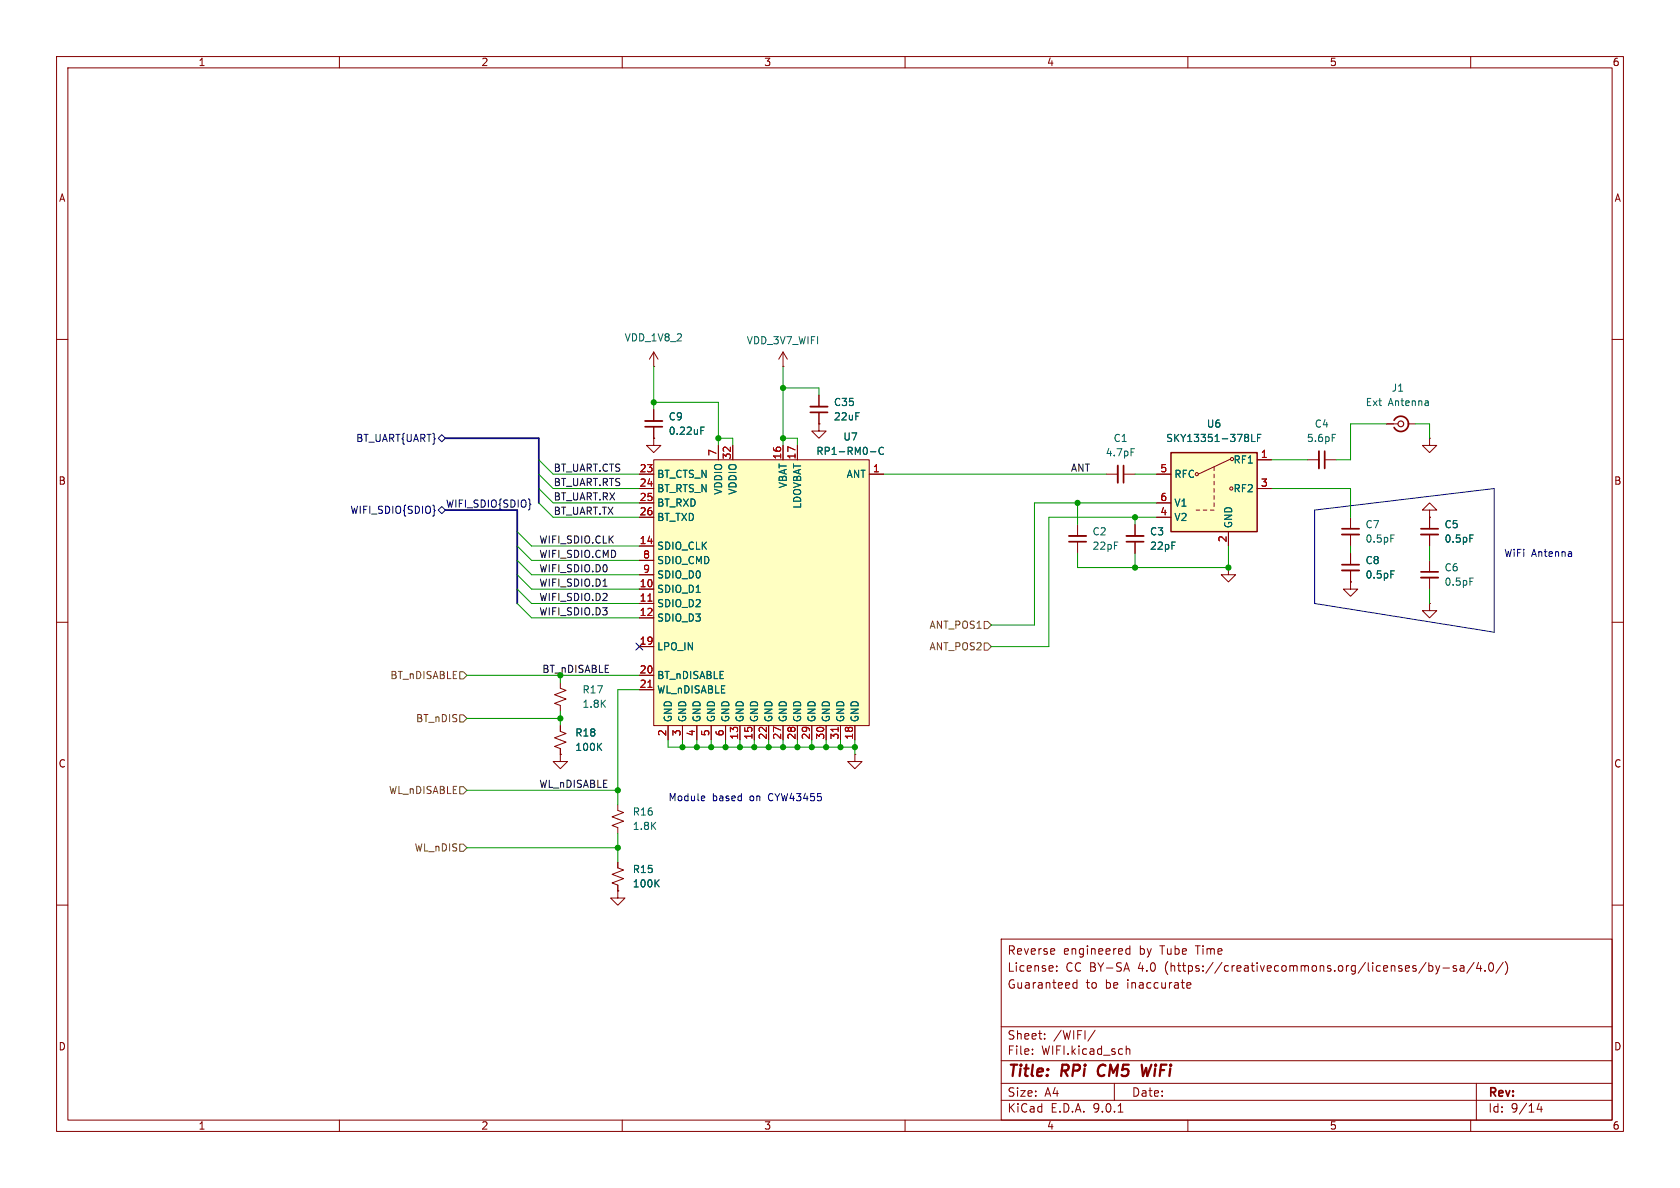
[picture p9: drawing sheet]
<svg xmlns="http://www.w3.org/2000/svg" width="297mm" height="210mm" viewBox="0 0 297 210" stroke-linecap="round" stroke-linejoin="round" font-family="sans-serif">
<g fill="none" stroke="#840000" stroke-width=".18">
<path d="M10 10h277v190h-277zM12 12h273v186h-273zM60 10v2M110 10v2M160 10v2M210 10v2M260 10v2M10 60h2M285 60h2M10 110h2M285 110h2M10 160h2"/>
<path d="M177 166h108v32h-108zM186.4 167.8l.1 .3-.8 .1M186.8 171.6v.1M186.8 170.8v.1M190.4 173.2v1.5M190.4 173.8l-.4-.1-.3 .3v.4l.1 .2h.6M199.2 170.2l.5 1.5M199.7 167.2v1.5M199.7 167.8l-.4-.1-.3 .3v.4l.2 .2h.5M209.8 174.2l.7-.1v-.3l-.5-.1-.2 .2 .1 .7h.6M252.6 170.2v1.5M252.6 170.8l.4-.1 .3 .3v.4l-.1 .2h-.6"/>
<path d="M253.8 170.7l.4 1M254.2 171.7l-.2 .4-.2 .1M254.5 170.7l-.3 1M255.1 171.1h1.1M257.5 170.8l-.4-.1-.2 .2 .1 .2 .5 .2v.3h-.6M258.2 170.8h.5l.1 .9M258.8 171.1h-.5a.29 .29 0 0 0-.2 .3 .29 .29 0 0 0 .2 .3l.5-.1M260.6 170.1l-1.3 2M261.4 170.1l-.4 1.1h1M261.7 170.7v1M262.5 171.6v.1M263.3 170.3l.2-.1a.81 .81 0 0 1 .6 .6 .81 .81 0 0 1-.3 .8l-.1 .1a.81 .81 0 0 1-.4-1.4z"/>
<path d="M265.7 170.1l-1.2 2M266.1 170a1.72 1.72 0 0 1 0 2.3M285 160h2M60 198v2M110 198v2M160 198v2M177 194.5h108M177 191.5h108M177 187.5h108M177 181.5h108M182.5 186.3v.1M182.5 185.5v.1"/>
<path d="M184.7 183.6v.1M184.7 182.8v.1M193.6 182.1l-1.3 2M197 191.5v3M197.7 196.6h.8M199.1 184.9v1.5M199.1 185.5l.2-.1 .4 .1v.9M210 198v2M260 198v2M261 191.5v6.5M272.1 195l-.4 1.1h1M272.5 195.6v1"/>
</g>
<path d="M194.4 188.5a1.27 1.27 0 0 0 0 1.6M201.8 188.2l.3 2 .5-1.4 .2 1.4 .8-2" fill="none" stroke="#840000" stroke-width=".4"/>
<path d="M207 80h15.2v14h-15.2z" fill="#ffffc2"/>
<g fill="none" stroke="#840000" stroke-width=".18">
<path d="M144.8 69.9v2M144.8 72.9v2M245.1 74.9h2M248.9 74.9h1.3M252.7 77.5v1.2h1.3l-1.3 1.3-1.2-1.3h1.2M252.7 77.5h.1M190.5 92.7v2M190.5 95.8v2M195.6 83.8h2M198.6 83.8h2.1M200.7 92.7v2M200.7 95.8v2"/>
<path d="M204.5 83.8h2.5M204.5 88.9h2.5M204.5 91.4h2.5M211.5 90.2h.6M212.7 90.2h.7M214 90.2h.6M214.6 82.6v.6M214.6 83.8v.7M214.6 85.1v.6M214.6 86.4v.6M214.6 87.6v.7M214.6 88.9v.6"/>
<path d="M217.2 94v2.5M217.6 81.2l-5.8 2.6M222.2 81.3h2.6M222.2 86.4h2.6M231.1 81.3h2.1M234.2 81.3h2M238.8 91.4v2.1M238.8 94.5v2M238.8 97.8v2M252.7 90.2h1.3l-1.3-1.3-1.2 1.3h1.2v1.2M252.7 91.4h.1M252.7 91.4v2.1"/>
<path d="M252.7 94.5v2M217.2 100.3v1.3h1.2l-1.2 1.3-1.3-1.3h1.3M217.2 100.3h.1M238.8 102.9v1.2h1.2l-1.2 1.3-1.3-1.3h1.3M238.8 102.9h.1M238.8 100.8v2.1M99.1 133.4v1.2h1.2l-1.2 1.3-1.3-1.3h1.3M99.1 133.4h.1M99.1 128.3v1l1 .4-2.1 .7 2.1 .8-2.1 .8 1.1 .3v1.1M99.1 120.7v1l1 .3-2.1 .8 2.1 .8-2.1 .7 1.1 .4v1M151.1 133.4v1.2h1.3l-1.3 1.3-1.2-1.3h1.2M151.1 133.4h.1"/>
<path d="M109.2 152.4v1l1 .4-2 .8 2 .7-2 .8 1 .4v1M109.2 157.5v1.3h1.3l-1.3 1.2-1.3-1.2h1.3M109.2 157.5h.1M109.2 142.2v1.1l1 .3-2 .8 2 .8-2 .7 1 .4v1"/>
<circle cx="211.6" cy="83.8" r=".28"/>
<circle cx="217.7" cy="86.4" r=".28"/>
</g>
<path d="M207 80h15.2v14h-15.2z" fill="none" stroke="#840000" stroke-width=".25"/>
<g fill="none" stroke="#006464" stroke-width=".18">
<path d="M200 79.3h.6M220.7 76.9v.3M220.7 77.4v.5M221.3 76.8v1.2h.6M222.3 77.4h.4M222.9 76.8h-.6v1.2M235.5 76.8h.6M245.9 94.6h.6M259.9 94.6h.6M245.9 100.9h.6M105.8 131.9l.6 .8M106.4 131.4l-.8 .7"/>
<path d="M116 156.1l.5 .7M116.5 155.5l-.7 .7"/>
</g>
<path d="M143.3 72.9h3M234.2 79.8v3M246.5 74.3a1.35 1.35 0 0 1 2-.4 1.35 1.35 0 0 1 0 2.1 1.35 1.35 0 0 1-2-.4M189 95.8h3M198.6 82.3v3M199.1 95.8h3.1M237.2 93.5h3.1M237.2 99.8h3.1M251.2 93.5h3.1" fill="none" stroke="#840000" stroke-width=".3"/>
<path d="M143.3 71.9h3M233.2 79.8v3M189 94.7h3M197.6 82.3v3M199.1 94.7h3.1M237.2 94.5h3.1M251.2 94.5h3.1M237.2 100.8h3.1" fill="none" stroke="#840000" stroke-width=".33"/>
<circle cx="247.7" cy="74.9" r=".51" fill="none" stroke="#840000" stroke-width=".2"/>
<path d="M115.6 81.3h38.1v47h-38.1z" fill="#ffffc2"/>
<g fill="none" stroke="#840000" stroke-width=".18">
<path d="M115.6 77.5v1.2h1.2l-1.2 1.3-1.3-1.3h1.3M115.6 77.5h.1M115.6 64.8h.1M115.6 62.2v2.6M115.6 72.4v2M115.6 75.4v2.1M115.6 62.2l-.8 1.3M115.6 62.2l.7 1.3M127 78.7v2.6M129.5 78.7v2.6M138.4 64.8h.1M138.4 62.2v2.6"/>
<path d="M138.4 78.7v2.6M138.4 62.2l-.7 1.3M138.4 62.2l.8 1.3M141 78.7v2.6M144.8 74.9v1.3h1.2l-1.2 1.3-1.3-1.3h1.3M144.8 74.9h.1M144.8 69.9v2M144.8 72.9v2M113 83.8h2.6M113 86.4h2.6M113 88.9h2.6M113 91.4h2.6"/>
<path d="M113 96.5h2.6M113 99.1h2.6M115.6 81.3h38.1v47h-38.1zM153.7 83.8h2.5M200.7 92.7v2M200.7 95.8v2M204.5 83.8h2.5M204.5 88.9h2.5M204.5 91.4h2.5M217.2 94v2.5M222.2 86.4h2.6M222.2 81.3h2.6"/>
<path d="M238.8 97.8v2M252.7 91.4h.1M252.7 91.4v2.1M252.7 94.5v2M252.7 99.1v2M113 101.6h2.6M113 104.1h2.6M113 106.7h2.6M113 109.2h2.6M113 114.3h2.6M113 119.4h2.6M238.8 102.9h.1"/>
<path d="M238.8 100.8v2.1M252.7 106.7v1.3h1.3l-1.3 1.2-1.2-1.2h1.2M252.7 106.7h.1M252.7 102.1v2M99.1 133.4h.1M99.1 128.3v1M99.1 132.3v1.1M113 121.9h2.6M118.1 128.3v2.5M120.6 128.3v2.5M123.2 128.3v2.5M125.7 128.3v2.5"/>
<path d="M128.3 128.3v2.5M130.8 128.3v2.5M133.3 128.3v2.5M135.9 128.3v2.5M138.4 128.3v2.5M141 128.3v2.5M143.5 128.3v2.5M146 128.3v2.5M148.6 128.3v2.5M151.1 128.3v2.5M109.2 157.5h.1M109.2 152.4v1"/>
<path d="M109.2 156.5v1"/>
</g>
<path d="M114.5 106.3h.8M114.5 121.5h.8M148.2 128.6v.7" fill="none" stroke="#a90000" stroke-width=".18"/>
<g fill="none" stroke="#006464" stroke-width=".18">
<path d="M123.9 76.1h.4M123.9 75.5h.6M153.9 79.9h.9M156.2 79.2a.6 .6 0 0 0-.9 .4 .6 .6 0 0 0 .6 .7l.3-.1M220.7 76.9v.3M220.7 77.4v.5M221.3 76.8v1.2h.6M222.3 77.4h.4M222.9 76.8h-.6v1.2M259.9 94.6h.6M245.9 100.9h.6M259.9 102.2h.6"/>
<path d="M105.8 131.9l.6 .8M106.4 131.4l-.8 .7M116 156.1l.5 .7M116.5 155.5l-.7 .7"/>
</g>
<path d="M114 75.4h3.1M251.2 101.1h3.1" fill="none" stroke="#840000" stroke-width=".3"/>
<path d="M114 74.4h3.1M251.2 102.1h3.1" fill="none" stroke="#840000" stroke-width=".33"/>
<path d="M81.3 118.7h.6l.6 .7-.6 .6h-.6zM174 109.9h.6l.7 .6-.7 .6h-.6zM174 113.7h.6l.7 .6-.7 .6h-.6zM81.3 139.1h.6l.6 .6-.6 .6h-.6zM81.3 126.4h.6l.6 .6-.6 .6h-.6zM81.3 149.2h.6l.6 .7-.6 .6h-.6z" fill="none" stroke="#725600" stroke-width=".18"/>
<path d="M77.5 77.5l.6-.7 .6 .7-.6 .6zM76.8 90.2l.1 .1h-.1M77.5 90.2l.6-.7 .6 .7-.6 .6zM93.7 89.1l.1 .1h-.1M112.4 113.7l1.2 1.2M113.6 113.7l-1.2 1.2" fill="none" stroke="#000084" stroke-width=".18"/>
<path d="M106.6 103.6h.7" fill="none" stroke="#0f0f0f" stroke-width=".18"/>
<path d="M232.4 90.2l31.8-3.8v25.4l-31.8-5.1zM124.4 140.7l.2 .3-.6 .1M124.5 141.5l-.1 .1" fill="none" stroke="#0000c2" stroke-width=".18"/>
<path d="M78.7 77.5h16.5v11.4M78.7 90.2h12.7v16.5" fill="none" stroke="#000084" stroke-width=".3"/>
<g fill="none" stroke="#009600" stroke-width=".18">
<path d="M115.6 71.1h11.4v7.6M115.6 64.8v7.6M127 77.5h2.5v1.2M138.4 64.8v13.9M138.4 77.5h2.6v1.2M138.4 68.6h6.4v1.3M245.1 74.9h-6.3v6.4h-2.6M250.2 74.9h2.5v2.6M91.4 94l2.6 2.5h19M91.4 96.5l2.6 2.6h19M91.4 99.1l2.6 2.5h19M95.2 81.3l2.6 2.5h15.2"/>
<path d="M95.2 88.9l2.6 2.5h15.2M95.2 86.4l2.6 2.5h15.2M95.2 83.8l2.6 2.6h15.2M156.2 83.8h39.4M190.5 88.9v3.8M200.7 83.8h3.8M200.7 91.4v1.3M200.7 97.8v2.5M204.5 91.4h-19.1v22.9h-10.1M204.5 88.9h-21.6v21.6h-7.6M217.2 96.5v3.8h-26.7v-2.5M224.8 86.4h14v5"/>
<path d="M224.8 81.3h6.3M238.8 96.5v1.3M252.7 96.5v2.6M82.5 119.4h30.5M91.4 101.6l2.6 2.5h19M91.4 104.1l2.6 2.6h19M91.4 106.7l2.6 2.5h19M99.1 119.4v1.3M252.7 104.1v2.6M82.5 139.7h26.7M82.5 127h16.6M99.1 125.7v2.6"/>
<path d="M113 121.9h-3.8v20.3M118.1 130.8v1.3h33M120.6 130.8v1.3M123.2 130.8v1.3M125.7 130.8v1.3M128.3 130.8v1.3M130.8 130.8v1.3M133.3 130.8v1.3M135.9 130.8v1.3M138.4 130.8v1.3M141 130.8v1.3M143.5 130.8v1.3"/>
<path d="M146 130.8v1.3M148.6 130.8v1.3M151.1 130.8v2.6M82.5 149.9h26.7M109.2 147.3v5.1"/>
</g>
<g fill="#009600" stroke="#009600" stroke-width=".18">
<circle cx="217.2" cy="100.3" r=".46"/>
<circle cx="200.7" cy="100.3" r=".46"/>
<circle cx="200.7" cy="91.4" r=".46"/>
<circle cx="130.8" cy="132.1" r=".46"/>
<circle cx="128.3" cy="132.1" r=".46"/>
<circle cx="133.3" cy="132.1" r=".46"/>
<circle cx="109.2" cy="139.7" r=".46"/>
<circle cx="123.2" cy="132.1" r=".46"/>
<circle cx="125.7" cy="132.1" r=".46"/>
<circle cx="120.6" cy="132.1" r=".46"/>
<circle cx="135.9" cy="132.1" r=".46"/>
<circle cx="109.2" cy="149.9" r=".46"/>
<circle cx="141" cy="132.1" r=".46"/>
<circle cx="138.4" cy="132.1" r=".46"/>
<circle cx="143.5" cy="132.1" r=".46"/>
<circle cx="138.4" cy="77.5" r=".46"/>
<circle cx="151.1" cy="132.1" r=".46"/>
<circle cx="148.6" cy="132.1" r=".46"/>
<circle cx="115.6" cy="71.1" r=".46"/>
<circle cx="127" cy="77.5" r=".46"/>
<circle cx="190.5" cy="88.9" r=".46"/>
<circle cx="146" cy="132.1" r=".46"/>
<circle cx="138.4" cy="68.6" r=".46"/>
<circle cx="99.1" cy="127" r=".46"/>
</g>
<g font-size="2.8" fill="#840000">
<text x="178" y="190.9">Title:</text>
<text x="187.7" y="190.9">RPi</text>
<text x="194.9" y="190.9">CM5</text>
<text x="203.4" y="190.9">WiFi</text>
</g>
<g font-size="2.1" fill="#840000">
<text x="178" y="172">License:</text>
<text x="178" y="169">Reverse</text>
<text x="187.9" y="169">engineered</text>
<text x="188.4" y="172">CC BY-SA</text>
<text x="201.3" y="172">4.0</text>
<text x="201.5" y="169">by</text>
<text x="205.3" y="169">Tube</text>
<text x="206.2" y="172">(https://creativecommons.org/licenses/by-sa/4.0/)</text>
<text x="211.7" y="169">Time</text>
<text x="178" y="175">Guaranteed</text>
<text x="191.9" y="175">to</text>
<text x="195.5" y="175">be</text>
<text x="199.4" y="175">inaccurate</text>
<text x="178" y="184">Sheet:</text>
<text x="186.2" y="184">/WIFI/</text>
<text x="178" y="186.7">File:</text>
<text x="184.1" y="186.7">WIFI.kicad_sch</text>
<text x="178" y="196.9">KiCad</text>
<text x="178" y="194.1">Size:</text>
<text x="184.7" y="194.1">A4</text>
<text x="185.7" y="196.9">E.D.A.</text>
<text x="193.3" y="196.9">9.0.1</text>
<text x="200" y="194.1">Date:</text>
<text x="263" y="194.3">Rev:</text>
<text x="263" y="196.9">Id:</text>
<text x="267.1" y="196.9">9/14</text>
</g>
<g font-size="1.8" fill="#840000">
<text x="35" y="11.9">1</text>
<text x="85" y="11.9">2</text>
<text x="135" y="11.9">3</text>
<text x="185" y="11.9">4</text>
<text x="235" y="11.9">5</text>
<text x="285" y="11.9">6</text>
<text x="10.3" y="35.9">A</text>
<text x="285.3" y="35.9">A</text>
<text x="10.3" y="85.9">B</text>
<text x="285.3" y="85.9">B</text>
<text x="10.3" y="135.9">C</text>
<text x="285.3" y="135.9">C</text>
<text x="10.3" y="185.9">D</text>
<text x="285.3" y="185.9">D</text>
<text x="35" y="199.9">1</text>
<text x="85" y="199.9">2</text>
<text x="135" y="199.9">3</text>
<text x="185" y="199.9">4</text>
<text x="235" y="199.9">5</text>
<text x="285" y="199.9">6</text>
</g>
<g font-size="1.8" fill="#006464">
<text x="110.3" y="60.6">VDD_1V8_2</text>
<text x="131.9" y="61.1">VDD_3V7_WIFI</text>
<text x="147.3" y="72">C35</text>
<text x="241.3" y="72">Ext</text>
<text x="245.4" y="72">Antenna</text>
<text x="245.9" y="69.4">J1</text>
<text x="118.1" y="74.5">C9</text>
<text x="118.1" y="77.1">0.22uF</text>
<text x="147.3" y="74.5">22uF</text>
<text x="213.3" y="75.8">U6</text>
<text x="232.3" y="75.8">C4</text>
<text x="144.2" y="80.6">RP1-RM0-C</text>
<text x="149" y="78.1">U7</text>
<text x="195.4" y="80.9">4.7pF</text>
<text x="196.8" y="78.3">C1</text>
<text x="206.1" y="78.3">SKY13351-378LF</text>
<text x="218" y="82.1">RF1</text>
<text x="230.9" y="78.3">5.6pF</text>
<text x="116.1" y="84.7">BT_CTS_N</text>
<text x="116.1" y="87.2">BT_RTS_N</text>
<text x="116.1" y="89.8">BT_RXD</text>
<text x="127.9" y="87.6" transform="rotate(-90 127.9 87.6)">VDDIO</text>
<text x="130.4" y="87.6" transform="rotate(-90 130.4 87.6)">VDDIO</text>
<text x="139.3" y="86.4" transform="rotate(-90 139.3 86.4)">VBAT</text>
<text x="149.6" y="84.7">ANT</text>
<text x="207.5" y="84.7">RFC</text>
<text x="207.5" y="89.8">V1</text>
<text x="218" y="87.2">RF2</text>
<text x="116.1" y="92.3">BT_TXD</text>
<text x="141.8" y="90" transform="rotate(-90 141.8 90)">LDOVBAT</text>
<text x="193" y="94.8">C2</text>
<text x="203.2" y="94.8">C3</text>
<text x="207.5" y="92.3">V2</text>
<text x="218" y="93.5" transform="rotate(-90 218 93.5)">GND</text>
<text x="241.3" y="93.6">C7</text>
<text x="255.3" y="93.6">C5</text>
<text x="116.1" y="97.4">SDIO_CLK</text>
<text x="116.1" y="99.9">SDIO_CMD</text>
<text x="193" y="97.4">22pF</text>
<text x="203.2" y="97.4">22pF</text>
<text x="241.3" y="99.9">C8</text>
<text x="241.3" y="96.1">0.5pF</text>
<text x="255.3" y="101.2">C6</text>
<text x="255.3" y="96.1">0.5pF</text>
<text x="116.1" y="102.5">SDIO_D0</text>
<text x="116.1" y="105">SDIO_D1</text>
<text x="116.1" y="107.5">SDIO_D2</text>
<text x="241.3" y="102.5">0.5pF</text>
<text x="255.3" y="103.7">0.5pF</text>
<text x="116.1" y="110.1">SDIO_D3</text>
<text x="116.1" y="115.2">LPO_IN</text>
<text x="102.9" y="122.8">R17</text>
<text x="102.9" y="125.3">1.8K</text>
<text x="116.1" y="120.2">BT_nDISABLE</text>
<text x="116.1" y="122.8">WL_nDISABLE</text>
<text x="101.6" y="130.4">R18</text>
<text x="119" y="127.8" transform="rotate(-90 119 127.8)">GND</text>
<text x="121.5" y="127.8" transform="rotate(-90 121.5 127.8)">GND</text>
<text x="124.1" y="127.8" transform="rotate(-90 124.1 127.8)">GND</text>
<text x="126.6" y="127.8" transform="rotate(-90 126.6 127.8)">GND</text>
<text x="129.1" y="127.8" transform="rotate(-90 129.1 127.8)">GND</text>
<text x="131.7" y="127.8" transform="rotate(-90 131.7 127.8)">GND</text>
<text x="134.2" y="127.8" transform="rotate(-90 134.2 127.8)">GND</text>
<text x="136.8" y="127.8" transform="rotate(-90 136.8 127.8)">GND</text>
<text x="139.3" y="127.8" transform="rotate(-90 139.3 127.8)">GND</text>
<text x="141.8" y="127.8" transform="rotate(-90 141.8 127.8)">GND</text>
<text x="144.4" y="127.8" transform="rotate(-90 144.4 127.8)">GND</text>
<text x="146.9" y="127.8" transform="rotate(-90 146.9 127.8)">GND</text>
<text x="149.5" y="127.8" transform="rotate(-90 149.5 127.8)">GND</text>
<text x="152" y="127.8" transform="rotate(-90 152 127.8)">GND</text>
<text x="101.6" y="132.9">100K</text>
<text x="111.8" y="144.4">R16</text>
<text x="111.8" y="146.9">1.8K</text>
<text x="111.8" y="154.5">R15</text>
<text x="111.8" y="157.1">100K</text>
</g>
<g font-size="1.8" fill="#000084">
<text x="62.9" y="78.3">BT_UART{UART}</text>
<text x="78.7" y="89.8">WIFI_SDIO{SDIO}</text>
<text x="61.8" y="91">WIFI_SDIO{SDIO}</text>
</g>
<g font-size="1.8" fill="#0f0f0f">
<text x="97.8" y="83.5">BT_UART.CTS</text>
<text x="189.2" y="83.5">ANT</text>
<text x="97.8" y="86">BT_UART.RTS</text>
<text x="97.8" y="88.6">BT_UART.RX</text>
<text x="97.8" y="91.1">BT_UART.TX</text>
<text x="95.2" y="96.2">WIFI_SDIO.CLK</text>
<text x="95.2" y="98.7">WIFI_SDIO.CMD</text>
<text x="95.2" y="101.3">WIFI_SDIO.D0</text>
<text x="95.2" y="103.8">WIFI_SDIO.D1</text>
<text x="95.2" y="106.3">WIFI_SDIO.D2</text>
<text x="95.2" y="108.9">WIFI_SDIO.D3</text>
<text x="95.2" y="139.4">WL_nDISABLE</text>
</g>
<g font-size="1.8" fill="#a90000">
<text x="113" y="83.6">23</text>
<text x="126.7" y="80.7" transform="rotate(-90 126.7 80.7)">7</text>
<text x="129.3" y="81.3" transform="rotate(-90 129.3 81.3)">32</text>
<text x="138.2" y="81.3" transform="rotate(-90 138.2 81.3)">16</text>
<text x="140.7" y="81.3" transform="rotate(-90 140.7 81.3)">17</text>
<text x="154.2" y="83.6">1</text>
<text x="205" y="83.6">5</text>
<text x="222.8" y="81">1</text>
<text x="113" y="86.1">24</text>
<text x="113" y="88.6">25</text>
<text x="205" y="88.6">6</text>
<text x="222.8" y="86.1">3</text>
<text x="113" y="91.2">26</text>
<text x="205" y="91.2">4</text>
<text x="216.9" y="96" transform="rotate(-90 216.9 96)">2</text>
<text x="113" y="96.3">14</text>
<text x="113.6" y="98.8">8</text>
<text x="113.6" y="101.3">9</text>
<text x="113" y="103.9">10</text>
<text x="113" y="106.4">11</text>
<text x="113" y="109">12</text>
<text x="113" y="114">19</text>
<text x="113" y="119.1">20</text>
<text x="113" y="121.7">21</text>
<text x="117.9" y="130.2" transform="rotate(-90 117.9 130.2)">2</text>
<text x="120.4" y="130.2" transform="rotate(-90 120.4 130.2)">3</text>
<text x="122.9" y="130.2" transform="rotate(-90 122.9 130.2)">4</text>
<text x="125.5" y="130.2" transform="rotate(-90 125.5 130.2)">5</text>
<text x="128" y="130.2" transform="rotate(-90 128 130.2)">6</text>
<text x="130.6" y="130.9" transform="rotate(-90 130.6 130.9)">13</text>
<text x="133.1" y="130.9" transform="rotate(-90 133.1 130.9)">15</text>
<text x="135.6" y="130.9" transform="rotate(-90 135.6 130.9)">22</text>
<text x="138.2" y="130.9" transform="rotate(-90 138.2 130.9)">27</text>
<text x="140.7" y="130.9" transform="rotate(-90 140.7 130.9)">28</text>
<text x="143.3" y="130.9" transform="rotate(-90 143.3 130.9)">29</text>
<text x="145.8" y="130.9" transform="rotate(-90 145.8 130.9)">30</text>
<text x="148.3" y="130.9" transform="rotate(-90 148.3 130.9)">31</text>
<text x="150.9" y="130.9" transform="rotate(-90 150.9 130.9)">18</text>
</g>
<g font-size="1.8" fill="#0000c2">
<text x="265.8" y="98.7">WiFi</text>
<text x="270.7" y="98.7">Antenna</text>
<text x="118.1" y="141.8">Module</text>
<text x="125.9" y="141.8">based</text>
<text x="132.6" y="141.8">on</text>
<text x="136.1" y="141.8">CYW43455</text>
</g>
<g font-size="1.8" fill="#725600">
<text x="164.2" y="111.4">ANT_POS1</text>
<text x="164.2" y="115.2">ANT_POS2</text>
<text x="68.9" y="120.2">BT_nDISABLE</text>
<text x="73.4" y="127.9">BT_nDIS</text>
<text x="68.7" y="140.6">WL_nDISABLE</text>
<text x="73.2" y="150.7">WL_nDIS</text>
</g>
<text font-size="1.8" fill="#009600" x="95.8" y="119">BT_nDISABLE</text>
</svg>
